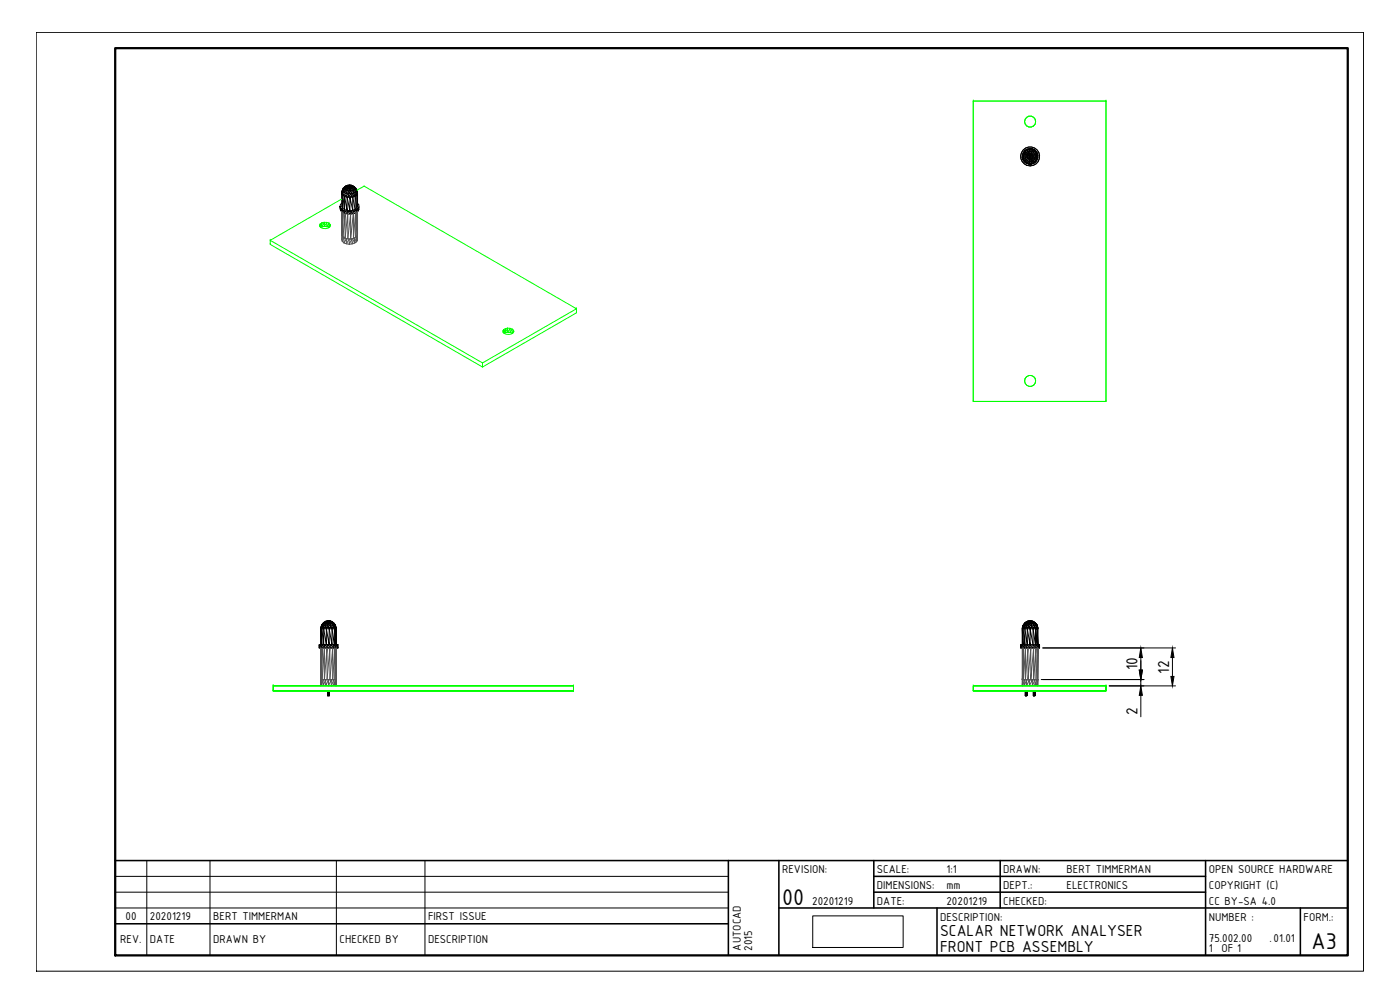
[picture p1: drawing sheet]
<svg xmlns="http://www.w3.org/2000/svg" width="420mm" height="297mm" viewBox="0 0 420 297" stroke-linecap="round" stroke-linejoin="round" font-family="sans-serif">
<!-- layer: 0 -->
<g fill="none" stroke="#000" stroke-width=".3">
<path d="M102.6 57.5l.4-.2 .3 .4M102.6 58.1l.1-.1 .4 .4M102.6 58.1l.3 4.4M102.7 58l-.1-.5v.6M102.7 58l.6-.3 .6 .3M102.7 58l.2 .6M102.9 58.6l-.3-.5v3.9l.3 .5M102.9 58.6l.5 4.3v-4l.8 .3 .8 4v-4l.9 3.9v-3.9h-1.7v3.9l-.8-4.2M102.9 56.9l.1-.5-.2 .6M102.9 56.9l.5-.2 .3 .3M102.9 56.9l-.3 .6 .3-.6 .1 .4M102.9 58.6l.2-.2 .7 .3"/>
<path d="M103 57.3l-.3 .7M103 56.4h.4v.3M103.1 58.4l.8-.4 .7 .1v.8l.8-.8v.8M103.1 58.4l.3 .5M103.3 57.7l.9-.5 .5 .1-.1 .8 .7-.9 .1 .9M103.3 57.7l-.2 .7M103.4 58.9l-.5-.3v3.9M103.4 56.4h.9M103.4 58.9l.4-.2 .8 .2 .4 .3 .4-.3 .5 .3M103.4 56.4l-.5 .5M103.4 56.1l.4-.3-.3 .3M103.4 56.1v.3"/>
<path d="M103.4 56.1l-.4 .3M103.4 56.7l-.4 .6M103.5 56.1h.6v.1M103.5 56.1l-.5 .3M103.7 57l-.4 .7M103.8 58.7l.4 .5 .4-.3h.8M103.8 55.8l.4 .1-.7 .2M103.9 58l-.1 .7M104.1 56.1l1.6-.1-.1-.1 .8 .4M104.1 56.1l-.7 .3M104.1 56.2l-.7 .5M104.2 57.2l-.5-.2-.7 .3"/>
<path d="M104.2 57.2l-.3 .8M104.3 56.4l-.6 .6M104.3 55.7l-.5 .1 .5-.1-.1 .2M104.5 56.5l-.2-.1-.9 .3M104.5 56.5l-.3 .7M104.8 56.5l.1-.6 .2 .6M104.8 56.5l-1.1 .5M104.8 56.5l-.1 .8 .4-.8 .2 .7M104.9 55.6h-.3l.3 .3-.6-.2 .3-.1M104.9 55.9h-.7l-.1 .2M104.9 55.9l.8 .3M104.9 55.9l-.8 .3"/>
<path d="M105.1 56.5l.3-.1-.1 .8M105.1 56.5h-.3l-.6 .7M105.2 55.6h-.3v.3l.3-.3 .2 .1-.5 .2M105.3 57.2l.5-.1-.4 1M105.3 57.2l-.6 .1-.8 .7M105.4 56.4l-.5-.5-.4 .6M105.4 56.4l.2-.1 .2 .8M105.4 56.4l.4 .7M105.4 58.1l.7-.2-.7 1M105.4 58.1h-.8l-.8 .6M105.4 55.7h.5l-1.6-.1h1.1h-.2l1 .4M105.4 58.9l.8-.3-.3 .6"/>
<path d="M105.6 56.3l-.7-.4-.6 .5M105.6 56.3l.1-.1 .5 .7M105.6 56.3l.6 .6M105.6 55.9l-.2-.2 .8 .3M105.6 55.9h-.7M105.6 55.9l.6 .1M105.7 56.2v-.2l.7 .6M105.7 56.2l.7 .4M105.7 56l.7 .3M105.8 57.1l.4-.2-.1 1M105.8 57.1l.3 .8M105.9 59.2l.7-.3v3.9"/>
<path d="M105.9 59.2l.7 3.6M106.1 57.9l.5-.3-.4 1M106.1 57.9l.1 .7M106.2 56.9l.2-.3 .2 1M106.2 56.9l.4 .7M106.2 58.6l.6-.3-.2 .6M106.2 56l.8 .7M106.2 58.6l.4 .3M106.4 56.3l-.2-.3 .8 .7M106.4 56.6v-.3l.5 .9M106.4 56.3l.6 .4M106.4 56.6l.5 .6"/>
<path d="M106.6 58.9l.5-.5v4M106.6 58.9l.5 3.5M106.6 58.9h.1M106.6 57.6l.3-.4-.1 1.1M106.6 57.6l.2 .7M106.8 58.3l.4-.5-.1 .6M106.8 58.3l.3 .1M106.9 57.2l.1-.5 .2 1.1M106.9 57.2l.3 .6M107 56.7l.2 .7M107.1 58.4l.2-.4v3.9M107.1 58.4l.2 3.5"/>
<path d="M107.2 57.4l.1 .6zM306.8 46.7l.3 .1 .1 .7zM306.9 47.6l-.1-.9 .2 1.3M306.9 47.6l-.1-.5 .2 .9M306.9 47.6l.3-.1 .3 .6 1.4 .3-.1 .6 1.2-.8M306.9 47.6l.6 .5 .5-.2 .3 .3 1-.5M307 48l-.1-.4 .4 .7 .2-.2 .6 .6M307 48l1.1 .7M307.1 45.9l-.3 .8zM307.1 46.8h.5l.1 .5 1.4-.4M307.1 46.8l.6 .5 1 .3M307.2 47.5l.5-.2 .3 .6"/>
<path d="M307.2 47.5l.8 .4M307.3 46l-.2-.1v.9M307.3 46l-.2 .8M307.6 45.2l-.5 .7M307.6 46.8h.7M307.6 46.8l.8 .3M307.8 45.4l-.2-.2-.3 .8M307.8 46.2l-.5-.2 .3 .8M307.8 45.4l-.5 .6M307.8 46.2l-.2 .6M308.1 48.7l1.3-.3 .1 .6 .5-.8 .2 .5M308.1 45.8l-.3-.4v.8"/>
<path d="M308.1 45.8l-.3 .4M308.3 44.8l.4-.2 1.3 .2-.9-.2zM308.3 44.8l-.7 .4M308.4 47.1l.1 .3M308.4 45l-.1-.2-.5 .6M308.4 46.6l-.6-.4 .5 .6M308.4 45l-.6 .4M308.4 46.6l-.1 .2M308.5 47.4l.6-.5 .7 .5M308.5 47.4l-.5 .5M308.6 45.5l.5-.6v.5l.8-.4 .6 .4-.3 .4M308.6 45.5l-.2-.5-.3 .8"/>
<path d="M308.6 45.5l.5-.1-.3 .8M308.6 46.3l-.5-.5 .3 .8M308.6 46.3l-.2 .3 .7 .3M308.6 45.5l-.5 .3M308.7 47.6l.4-.7-.1 .8M308.7 47.6l-.6 1.1M308.8 46.2l-.2-.7v.8M309 47.7l-.3-.1-.7 .3M309.1 44.9v-.3l-.7 .4M309.1 44.9l.9-.1-.1 .2M309.1 46.1l-.3 .1 .3 .7-.5-.6 .2-.1M309.1 46.9l-.8-.1 .1 .3"/>
<path d="M309.1 49.8h.1M309.1 44.9l.8 .1M309.1 44.9l-.7 .1M309.1 46.9l.9 .2M309.3 47.7l.1 .7 .2-.8 .4 .6M309.4 46.2l.8-.4 .3 .4M309.4 46.2l-.3-.1v.8l.3-.7 .3 .1M309.6 47.6l-.5-.7 .2 .8M309.6 47.6l.2-.2 .2 .8M309.6 47.6l-.7 .8 .1-.7M309.7 45.5l1-.3 .6 .7M309.7 45.5l-.6-.1v.7"/>
<path d="M309.7 45.5l-.3 .7M309.8 47.4l.2-.3 .4 .8M309.8 47.4l.6 .5M309.9 46.6l-.2-.3-.6 .6 .8-.3 .1 .2M309.9 46.6l.8 .2M309.9 45l.8 .2-.3-.3-.4-.1 1.1 .7 .2 .4M309.9 45l-.2 .5M310 47.1v-.3l.6 .5M310 48.2l.4-.3-.2 .8M310 46.8l-.9 .1M310 47.1l.6 .2M310.2 45.8l-.5-.3-.6 .6"/>
<path d="M310.2 45.8l.8 .2M310.2 45.8l-.5 .5M310.4 47.9l.2-.6 .2 .8M310.4 47.9l.4 .2M310.5 46.2l-.8 .1M310.5 46.2l-.6 .4M310.6 47.3l.1-.5 .4 .7M310.6 47.3l.5 .2M310.7 46.8h-.7M310.8 48.1l.2 .2-.6 .6 .4-.8-.6 .6M311 46l.3-.1 .2 .8-.5-.7 .2 .8M311 46l-.5 .2"/>
<path d="M311.1 47.5l.3 .1-.4 .7 .1-.8-.3 .6M311.2 46.8l-.7-.6 .2 .6M311.2 46.8l.3-.1-.1 .9-.2-.8-.1 .7M311.2 46.8h-.5M311.3 45.9l-.8-.5 .5 .6M311.3 45.9a2.4 2.4 0 0 1-2.2 3.4l-1.2-.4a2.43 2.43 0 0 0 2.5 0l-.2-.2-.6 .5-.1-.2-1.6-.1-.6-.6 .6 .6 .2-.2 .7 .3-.1 .2 1.5-.5M102.6 60.9a1.93 1.93 0 0 0-.3 2.3l-.2-1.3 .2 1.3 .4 .5-.4-1.2 .4 .4v.8l.7 .3-.7-1.1 .7 .4v.7l.9 .2 1.9-.1-.9-.6v.7l-1-.8 1.9-.1v.8l.7-.3-.7-.5 .7-.3v.8l.6-.5-.6-.3M102.9 62.5a3.4 3.4 0 0 0 3.7 .3M103.4 63.3l.9 .1v.8zM106.6 62.8h.1M106.9 63h.1M106.9 63.8h.1"/>
<path d="M107.1 62.4l-.5 .4M107.3 61l.4 .5v.5M107.3 61.9l-.2 .5M107.7 62.8v-.8l-.2 .5 .2 .3-.2 .5v-.8l-.6 .5M95.8 193.5v.9h5.7h-5.7v-.9h5.6M95.8 193.5h.3v.9zM96.1 193.5h.6v.9zM96.3 188.2v5.3v-4.8h.3l.5 4.8v-4.8h.8l.9 4.8v-4.8h.8l.8 4.8v-4.8h.4l.2 4.8v-4.8h-.2v4.8l-.4-4.8h-.8v4.8l-.8-4.8h-.9v4.8l-.8-4.8h-.5v4.8l-.3-4.8M96.3 188.2l.3 .5 .2-.5h.8l.3 .5 .5-.5h.8l.4 .5 .4-.5h.6l.2 .5 .1-.5 .1 .5-.1-.5h-.3l-.2 .5-.4-.5h-.8l-.4 .5-.4-.5h-.8l-.5 .5-.3-.5h-.4l-.1 .5zM96.5 187.5l-.2 .7M96.7 193.5h.7v.9zM97.1 186.8l-.6 .7"/>
<path d="M97.2 186.8l.6-.4h.2l-.5 .4 .7-.4h.3v.4l.3-.4h.3l.4 .4-.2-.4 .8 .4-.7-.4 .5 .4-.6-.4-.3 .4-.2-.4-.9 .4 .3-.4h-.2zM97.4 193.5h1v.9zM97.8 186.4l-.7 .4M97.8 186.4l.8-.1-.6 .1M98.2 186.4l.4-.1-.1 .1M98.4 193.5h.9v.9zM98.8 186.4l-.2-.1 .5 .1M99.3 186.4h-1.5l-.7 .4M99.3 193.5h.8v.9zM100.1 186.8h-.2l-.1 .7-.3-.7h-.5l-.6 .7 .1-.7h-.6l-.8 .7 .4-.7h-.3l-.5 .7 .8-.7h.4l-.2 .7 .8-.7h.5l.1 .7 .4-.7h.4l.4 .7-.2-.7 .5 .7M100.1 186.8l.5 .7M100.1 193.5h.7v.9z"/>
<path d="M100.6 187.5h-.3l-.3 .7-.2-.7h-.7l-.7 .7v-.7h-.7l-.9 .7 .3-.7h-.4l-.3 .7 .7-.7h.6l-.1 .7 .8-.7h.7l.1 .7 .6-.7h.5l.3 .7v-.7l.3 .7M100.6 187.5l.3 .7M100.8 193.5h.5v.9zM101.3 193.5l.1 .9zM101.4 193.5h.1M306.3 193.5l.1 .9zM306.4 193.5h.4v.9zM306.8 193.5h.6v.9zM306.8 188.7l.2 4.8v-4.8h.6l.7 4.8v-4.8h.8M306.8 188.2l.2 .5 .3-.5h.6l.4 .5 .4-.5h1.7l-.4 .5-.4-.5-.5 .5-.4-.5h-.8l-.3 .5-.3-.5h-.4l-.1 .5zM307.4 193.5h.8v.9zM308.3 186.4l.8-.1-.7 .1"/>
<path d="M308.5 186.4l.6-.1-.4 .1M309 186.4h.3M309.1 193.5h1v.9h1.9h-5.7v-.9h5.7M309.1 193.5h-.9l.9 .9v-.9l1 .9h-3.8M309.1 188.7h.9v4.8l-.9-4.8v4.8l-.8-4.8h-.7v4.8l-.6-4.8h-.2v4.8M309.1 186.3l.9 .1-.9-.1M309.1 194.4h.1M309.1 193.5h.1M309.1 188.7h.1M309.6 186.4l-.5-.1 .7 .1M310 186.4v.4l-.4-.4-.7 .4 .1-.4-1 .4 .4-.4-.8 .4 .7-.4-.6 .4 .8-.4h.2l-.4 .4 .7-.4h.3l.1 .4 .2-.4 .8 .4-.4-.4 .7 .4 .1 .7-.4-.7h-.4l-.5 .7-.1-.7h-.5l-.8 .7 .2-.7h-.3l-.8 .7 .4-.7-.5 .7 .6-.7h.3l-.5 .7 .8-.7h.6l-.1 .7 .6-.7h.6l.2 .7 .2-.7h.2l.5 .7-.4-.7 .5 .7-.2 .7-.2-.7h-.6l-.6 .7-.1-.7h-.7l-.9 .7 .2-.7h-.6l-.6 .7 .2-.7-.3 .7 .4-.7h.3l-.2 .7 .8-.7h.7l-.1 .7 .8-.7h.7l.2 .7 .4-.7h.3l.3 .7-.2-.7 .3 .7M310 188.7h.8l.5 4.8v-4.8h.2v4.8l-.2-4.8h-.5v4.8z"/>
<path d="M310.1 193.5h.8v.9zM310.4 188.2h.6l.3 .5 .2-.5v.5l-.1-.5h-.4l-.2 .5zM310.9 193.5h.7v.9zM311.6 193.5h.3v.9zM311.9 193.5l.1 .9zM98.4 207.3v1.5v-1.5v1.5h.4M98.4 207.3l.1 1.5zM98.5 207.3v1.5l.1-1.5v1.5l.1-1.5 .1 1.5v-1.5M98.8 208.8h.1M307.7 207.3v1.5v-1.5M307.9 208.8h.1M308.2 207.3v1.5v-1.5v1.5l-.1-1.5v1.5l-.1-1.5v1.5l-.2-1.5-.1 1.5h.5"/>
<path d="M310.1 207.3v1.5v-1.5M310.3 208.8h.1M310.6 207.3v1.5v-1.5v1.5l-.1-1.5v1.5l-.1-1.5v1.5l-.2-1.5-.1 1.5h.5M243.9 274.8h27.1v9.5h-27.1z"/>
<circle cx="309.2" cy="46.9" r="2.85"/>
</g>
<g fill="none" stroke="#0f0" stroke-width=".3">
<path d="M292.1 30.3h39.8v90.2h-39.8zM292.1 30.3h.1M292.1 30.3h39.8M292.1 30.3v90.2M310.8 36.5a1.65 1.65 0 0 0-2-1.6 1.65 1.65 0 0 0-1.1 2.3 1.65 1.65 0 0 0 2.5 .6M310.8 36.5l-.1 .7-.5 .6M310.8 36.5h.1M331.9 30.3v90.2h-39.8M331.9 30.3h.1M102.6 59.7l-21.5 12.4M109.2 55.9h.1M109.3 55.9l63.7 36.7v1.3l-28.2 16.2v-1.2l28.2-16.3"/>
<path d="M109.3 55.9l-2.2 1.2M81.1 72.1h.1M81.1 73.3h.1M96 68l.1-.8v.9M96.1 67.2a1.9 1.9 0 0 1 3.1 .5 2.1 2.1 0 0 1-3.2 .3l-.1-.5zM96.6 68.1v-1.3l-.4 1.4M96.6 68.1l-.3 .2M97.4 66.7v1.2l-.8 .2zM98.1 66.7v1.3l-.7-.1zM98.7 67v1.2l-.6-.2zM98.7 67h.1M98.7 68.2h.1"/>
<path d="M99.1 67.9v-.6l-.4 1M151 99.8l.1-.9v1M151.2 99.9l.5-1.3v1.2l-.4 .2M152.3 98.4v1.3l-.6 .1zM153.1 98.5v1.3l-.8-.1zM153.1 99.8l.7 .2M153.7 98.7a2.1 2.1 0 0 0-2.8 .6 1.86 1.86 0 0 0 3.3 .2l-.1-.4-.4 .9M153.7 98.7v1.3M153.7 98.7h.1M153.7 100h.1M154.1 99.7v-.6l-.4-.4-.6 1.1M173 92.6h.1"/>
<path d="M173 93.9h.1M144.9 108.9l-63.8-36.8v1.2l63.8 36.8M310.8 114.3h.1M292.1 120.5h.1M331.9 120.5h.1M82 205.8h90.1h-90.1v1.5h90.1v-1.5v1.5h-90.1zM82 205.8h.1M82 207.3h.1M172.1 205.8h.1M172.1 207.3h.1M292.1 205.8h39.8h-39.8v1.5h39.8v-1.5v1.5h-39.8zM292.1 205.8h.1"/>
<path d="M292.1 207.3h.1M331.9 205.8h.1M331.9 207.3h.1"/>
<circle cx="309.2" cy="36.5" r="1.67"/>
<circle cx="309.2" cy="114.3" r="1.67"/>
<circle cx="309.2" cy="114.3" r="1.66"/>
</g>
<g fill="none" stroke="#545454" stroke-width=".3">
<path d="M102.6 70.3v.2M102.6 63.5v7.2v-7.1v6.6M102.6 70.4v1.6M102.7 70.8v1.6l-.1-.4 .1-1.1 .2 .1M102.9 63.8v7.3l-.3-.4zM103.1 71.2l.1 .1M103.2 71.3h.1M103.2 72.9h.1M103.2 71.3v1.6M103.4 71.4l-.2-.1-.5 1.1 .5 .5M103.6 64.1v7.4l-.7-.4zM103.7 71.6h.5"/>
<path d="M104 71.6v1.6l-.8-.3zM104.4 64.2v7.5l-.8-.2zM104.6 71.7h.2v1.6l.8-1.7v1.6h-1.6l.8-1.5h.2M105.9 71.6l-.4 .1M106 64.1l-.8 7.6h-.8l.8-7.5v7.5l.9-.1v-7.5M106.6 71.3l-.2 .1v1.6l-.8 .2 .8-1.8-.2 .1M106.7 63.9l-.6 7.7 .7-.4v-7.3M107.1 70.9l-.1 1.7-.6 .4 .6-2-.2 .1M107.1 63.6l.1 7.2-.4 .4zM107.3 70.5v1.6l-.3 .5 .2-1.9M107.3 63.5l-.1 7.3 .1-7.3M96.2 194.4v9.5l.1-9.5v9.5l.4-9.5v9.5h.3v1.9l.7-1.9h.2"/>
<path d="M96.4 203.9h.2M96.6 203.9l-.4 1.9v-1.9h.3v1.9l.5-1.9h.2M96.6 203.9h.6M96.6 203.9l.8-9.5v9.5h.5M97.2 203.9h.2l.8-9.5v9.5h.6M97.2 203.9h.4M97.7 203.9v1.9l.9-1.9h.2M97.9 203.9h.7v1.9l.8-1.9v1.9l.8-1.9h-.2M97.9 203.9h.3l.8-9.5v9.5h.6M98.8 203.9h.2l.9-9.5v9.5h.1M98.8 203.9h.4M99.6 203.9h.3l.6-9.5v9.5h.2v1.9l.3-1.9v1.9"/>
<path d="M99.6 203.9h.4M100 203.9h.3M100.3 203.9l-.1 1.9 .6-1.9M100.3 203.9h.5M100.3 203.9h.2l.4-9.5 .1 9.5v-9.5l-.2 9.5M100.8 203.9h.1M306.8 203.9v1.9l.1-1.9v1.9l.4-1.9M306.8 203.9h.1M306.8 203.9h.3M306.8 203.9v-9.5v9.5l.4-9.5v9.5h.1M307.1 203.9l.6-9.5v9.5h.8l.9-9.5v9.5h.8l.7-9.5v9.5h-.7v-9.5l-.8 9.5h-.9v-9.5l-.8 9.5h-.1h3.4M307.1 203.9h.2"/>
<path d="M307.3 203.9h3.5h-.2l-.8 1.9v-1.9h-.9l-.8 1.9v-1.9h-.7v1.9l.7-1.9h.8v1.9l.9-1.9h.8v1.9l.7-1.9M311 203.9h.2v1.9l.3-1.9v1.9v-1.9M311 203.9h.3M311 203.9l.4-9.5 .1 9.5M311.3 203.9h.3"/>
</g>
<!-- layer: Ttitleblock -->
<path d="M34.6 258.2h369.9M218.6 258.2v28.5M233.8 258.2v28.5M262.2 258.2v14.2M300.2 258.2v14.2M361.8 258.2v28.5M34.6 277.2h184M233.8 272.4h170.7M262.2 262.9h99.6M262.2 267.7h99.6M281.2 272.4v14.3M390.3 272.4v14.3" fill="none" stroke="#000" stroke-width=".47"/>
<path d="M10.9 9.7h398.3v281.7h-398.3zM44.1 258.2v28.5M63 258.2v28.5M101 258.2v28.5M127.5 258.2v28.5M34.6 267.7h184M34.6 272.4h184M34.6 262.9h184" fill="none" stroke="#000" stroke-width=".3"/>
<path d="M34.6 14.4h369.9v272.3h-369.9z" fill="none" stroke="#000" stroke-width=".68"/>
<!-- layer: DIMENSIONS -->
<path d="M313 194.4h39.8M342.4 197.3v3.8M351.9 197.3v5.7M312.5 203.9h30.8M332.9 205.8h19.9M342.4 203.9v1.9M342.4 208.6v6.5" fill="none" stroke="#000" stroke-width=".3"/>
<path d="M342.4 194.4l.4 2.9h-.9zM351.9 194.4l.4 2.9h-.9zM341.9 201.1h.9l-.4 2.8zM342.4 205.8l.4 2.8h-.9zM351.4 203h.9l-.4 2.8z" fill="#000" stroke="#000" stroke-width=".3"/>
<g font-size="7.4">
<text x="234.7" y="271.5">00</text>
<text x="393.6" y="284.7">A3</text>
</g>
<g font-size="5.2">
<text x="341.4" y="201.1" transform="rotate(-90 341.4 201.1)">10</text>
<text x="350.9" y="202.1" transform="rotate(-90 350.9 202.1)">12</text>
<text x="341.4" y="214.4" transform="rotate(-90 341.4 214.4)">2</text>
<text x="282.1" y="281">SCALAR NETWORK ANALYSER</text>
<text x="282.1" y="285.7">FRONT PCB ASSEMBLY</text>
</g>
<g font-size="3.7">
<text x="234.7" y="262">REVISION:</text>
<text x="263.2" y="262">SCALE:</text>
<text x="284" y="262">1:1</text>
<text x="301.1" y="262">DRAWN:</text>
<text x="320.1" y="262">BERT TIMMERMAN</text>
<text x="362.8" y="262">OPEN SOURCE HARDWARE</text>
<text x="263.2" y="266.7">DIMENSIONS:</text>
<text x="284" y="266.7">mm</text>
<text x="301.1" y="266.7">DEPT.:</text>
<text x="320.1" y="266.7">ELECTRONICS</text>
<text x="362.8" y="266.7">COPYRIGHT (C)</text>
<text x="37.7" y="276">00</text>
<text x="45" y="276">20201219</text>
<text x="64" y="276">BERT TIMMERMAN</text>
<text x="128.5" y="276">FIRST ISSUE</text>
<text x="243.7" y="271.5">20201219</text>
<text x="263.2" y="271.5">DATE:</text>
<text x="284" y="271.5">20201219</text>
<text x="301.1" y="271.5">CHECKED:</text>
<text x="362.8" y="271.5">CC BY-SA 4.0</text>
<text x="282.1" y="276.2">DESCRIPTION:</text>
<text x="362.8" y="276.2">NUMBER :</text>
<text x="391.2" y="276.2">FORM.:</text>
<text x="36.1" y="282.8">REV.</text>
<text x="45" y="282.8">DATE</text>
<text x="64" y="282.8">DRAWN BY</text>
<text x="101.9" y="282.8">CHECKED BY</text>
<text x="128.5" y="282.8">DESCRIPTION</text>
<text x="222.4" y="285.2" transform="rotate(-90 222.4 285.2)">AUTOCAD</text>
<text x="225.7" y="285.2" transform="rotate(-90 225.7 285.2)">2015</text>
<text x="362.8" y="282.6">75.002.00</text>
<text x="362.8" y="285.7">1</text>
<text x="366.6" y="285.7">OF 1</text>
<text x="381" y="282.6">.01.01</text>
</g>
</svg>
